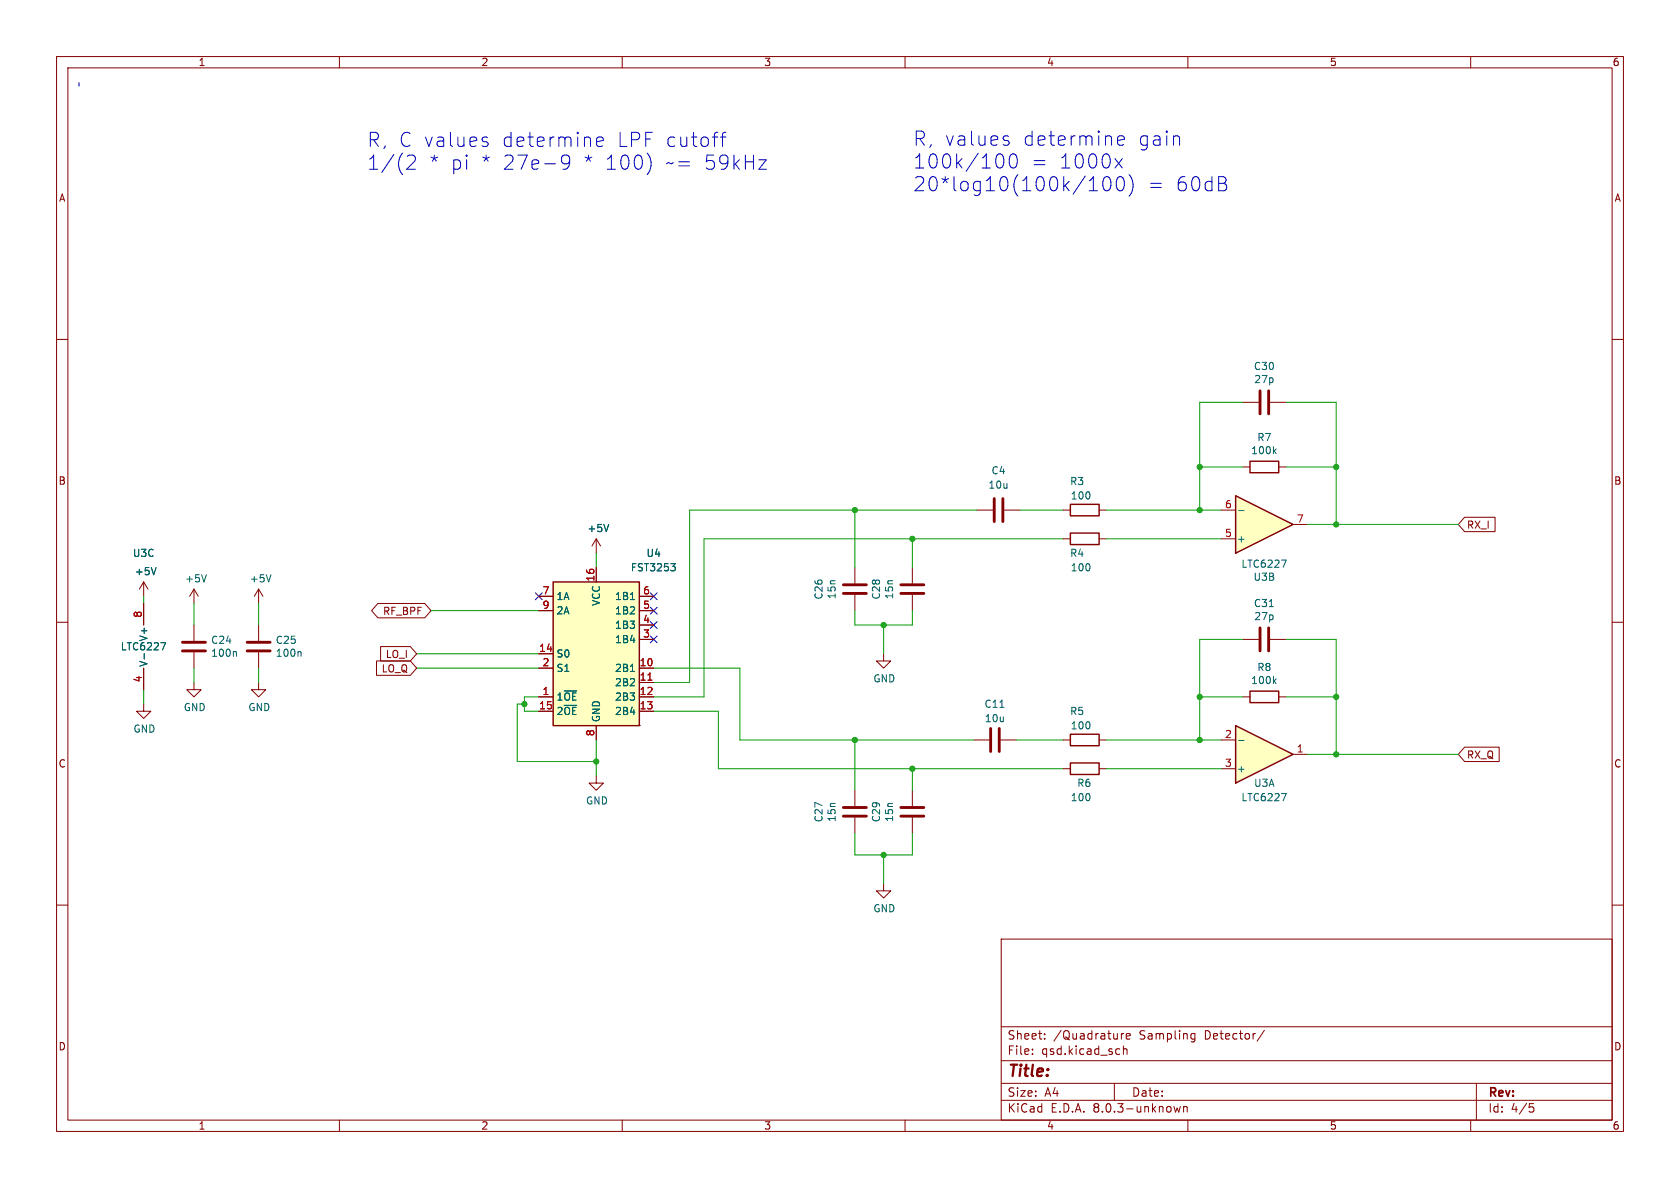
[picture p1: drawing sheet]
<svg xmlns="http://www.w3.org/2000/svg" width="297mm" height="210mm" viewBox="0 0 297 210" stroke-linecap="round" stroke-linejoin="round" font-family="sans-serif">
<g fill="none" stroke="#840000" stroke-width=".18">
<path d="M10 10h277v190h-277zM12 12h273v186h-273zM60 10v2M110 10v2M160 10v2M210 10v2M260 10v2M10 60h2M285 60h2M10 110h2M285 110h2M25.4 124.5v1.2h1.3l-1.3 1.3-1.3-1.3h1.3"/>
<path d="M105.4 137.2v1.2h1.3l-1.3 1.3-1.3-1.3h1.3M219.7 123.2h1.3M226.1 123.2h1.2M10 160h2M285 160h2M177 166h108v32h-108zM60 198v2M110 198v2M160 198v2M177 194.5h108M177 191.5h108M177 187.5h108"/>
<path d="M177 181.5h108M182.5 186.3v.1M182.5 185.5v.1M184.7 183.6v.1M184.7 182.8v.1M197 191.5v3M197.8 185.4l.2 .1M198 186.3l-.2 .1M198.2 182.7v1M198.6 184.9v1.5M198.6 185.5l.2-.1 .4 .1v.9M198.7 182.7l-.3 .1-.2 .2"/>
<path d="M199.1 183.2l.7-.1-.1-.3-.4-.1-.2 .2 .1 .7h.5M207.5 195.6l.3 1 .3-.7 .3 .7 .3-1M209.2 195.6v1M209.2 195.7l.3-.1 .3 .1 .1 .9M210 198v2M210.7 182.8h.5M210.7 183.6h.5M211.2 182.7v1.2l-.1 .2-.4 .1M223.5 182.1l-1.3 2M260 198v2M261 191.5v6.5M270.4 195.1h.7"/>
<path d="M270.5 195.7h.4l.3 .3-.2 .5-.5 .1"/>
</g>
<path d="M221 122.2h5.1v2h-5.1z" fill="none" stroke="#840000" stroke-width=".25"/>
<path d="M225.2 120.4l.4 .4M225.6 120l-.5 .5" fill="none" stroke="#006464" stroke-width=".18"/>
<path d="M218.4 128.3l10.2 5.1-10.2 5z" fill="#ffffc2"/>
<path d="M189.2 89.2h5.1v2h-5.1zM189.2 94.2h5.1v2.1h-5.1zM189.2 129.8h5.1v2h-5.1zM218.4 128.3l10.2 5.1-10.2 5z" fill="none" stroke="#840000" stroke-width=".25"/>
<g fill="none" stroke="#840000" stroke-width=".18">
<path d="M105.4 95.3l-.8 1.2M105.4 95.3v2.5M105.4 95.3l.8 1.2M172.7 90.2h2.8M177.5 90.2h2.8M188 90.2h1.2M188 95.3h1.2M194.3 90.2h1.3M194.3 95.3h1.3M25.4 102.9l-.8 1.2M25.4 102.9v2.5M25.4 106.7v3.8"/>
<path d="M25.4 118.1v3.8M25.4 102.9l.8 1.2M34.3 104.1l-.8 1.3M34.3 104.1v2.6M34.3 110.5v2.8M34.3 115.3v2.8M34.3 104.1l.8 1.3M45.7 110.5v2.8M45.7 115.3v2.8M34.3 120.7v1.2h1.3l-1.3 1.3-1.3-1.3h1.3M151.1 139.7v2.8M161.3 139.7v2.8"/>
<path d="M172.1 130.8h2.8M176.9 130.8h2.8M188 130.8h1.2M194.3 130.8h1.3M215.9 130.8h2.5M215.9 135.9h2.5M228.6 133.4h2.5M151.1 144.5v2.8M161.3 144.5v2.8"/>
</g>
<path d="M107.6 92.7l-.4 1.3M25.5 115.5v1M27.6 100.3l-.4 1.3M28.4 113.6h.9l-.6 1.3M36.5 101.6l-.4 1.3M41.6 115.2l.2 .2v.6M53 115.2l.2 .2v.6M176.8 125h.7M219 130.9h.9M226.5 140.3h.9l-.6 1.2" fill="none" stroke="#006464" stroke-width=".18"/>
<path d="M175.8 88.1v4.1M177.3 88.1v4.1M32.3 115.1h4M32.3 113.5h4M43.7 115.1h4.1M43.7 113.5h4.1M175.1 128.8v4M176.7 128.8v4M149.1 142.7h4.1M149.1 144.3h4.1M159.3 142.7h4M159.3 144.3h4" fill="none" stroke="#840000" stroke-width=".51"/>
<path d="M97.8 102.9h15.2v25.4h-15.2z" fill="#ffffc2"/>
<path d="M97.8 102.9h15.2v25.4h-15.2zM189.2 134.9h5.1v2h-5.1z" fill="none" stroke="#840000" stroke-width=".25"/>
<g fill="none" stroke="#840000" stroke-width=".18">
<path d="M219.7 71.1h2.8M224.5 71.1h2.8M95.2 118.1h2.6M95.2 115.6h2.6M95.2 108h2.6M95.2 105.4h2.6M105.4 100.3v2.6M113 118.1h2.6M113 113h2.6M113 110.5h2.6M113 108h2.6M113 105.4h2.6"/>
<path d="M151.1 100.3v2.8M151.1 105.2v2.8M156.2 115.6v1.2h1.3l-1.3 1.3-1.3-1.3h1.3M161.3 100.3v2.8M161.3 105.2v2.8M219.7 113h2.8M224.5 113h2.8M95.2 123.2h2.6M95.2 125.7h2.6M105.4 128.3v2.5M113 128.3h.1M113 123.2h2.6"/>
<path d="M113 120.7h2.6M113 125.7h2.6M188 135.9h1.2M194.3 135.9h1.3M156.2 156.2v1.3h1.3l-1.3 1.3-1.3-1.3h1.3"/>
</g>
<path d="M118.6 99.6h.8l-.4 .5M111.5 118.7h.7M111.5 106h.7M119.1 100.1l.3 .3v.3l-.3 .2M224.4 107.2h.7" fill="none" stroke="#006464" stroke-width=".18"/>
<path d="M114.5 120.2h.8" fill="none" stroke="#a90000" stroke-width=".18"/>
<path d="M222.8 69.1v4.1M224.3 69.1v4.1M149.1 103.4h4.1M149.1 104.9h4.1M159.3 103.4h4M159.3 104.9h4M222.8 111v4.1M224.3 111v4.1" fill="none" stroke="#840000" stroke-width=".51"/>
<path d="M218.4 87.6l10.2 5.1-10.2 5.1z" fill="#ffffc2"/>
<path d="M218.4 87.6l10.2 5.1-10.2 5.1zM221 81.5h5.1v2.1h-5.1z" fill="none" stroke="#840000" stroke-width=".25"/>
<g fill="none" stroke="#840000" stroke-width=".18">
<path d="M215.9 95.3h2.5M215.9 90.2h2.5M219.7 82.6h1.3M226.1 82.6h1.2M228.6 92.7h2.5M258.9 91.4h5.4v2.6h-5.4l-1.1-1.3zM25.4 106.7v3.8M25.4 118.1v3.8M45.7 104.1l-.7 1.3M45.7 104.1v2.6M45.7 104.1l.8 1.3M66.6 116.8h5.9l1.2 1.3-1.2 1.3h-5.9z"/>
<path d="M66.8 106.7h8.3l1.1 1.3-1.1 1.2h-8.3l-1.1-1.2zM67.3 114.3h5.2l1.2 1.3-1.2 1.2h-5.2zM95.2 118.1h2.6M95.2 115.6h2.6M95.2 108h2.6M95.2 105.4h2.6M105.4 100.3v2.6M113 118.1h2.6M113 113h2.6M113 110.5h2.6M113 108h2.6M113 105.4h2.6"/>
<path d="M45.7 120.7v1.2h1.3l-1.3 1.3-1.3-1.3h1.3M95.2 123.2h2.6M95.2 125.7h2.6M105.4 128.3v2.5M113 123.2h2.6M113 120.7h2.6M113 125.7h2.6M258.9 132.1h6.1v2.5h-6.1l-1.1-1.2z"/>
</g>
<g fill="none" stroke="#006464" stroke-width=".18">
<path d="M225.2 79.7l.4 .5M225.6 79.4l-.5 .4M107.6 92.7l-.4 1.3M118.6 99.6h.8l-.4 .5M219 90.3h.9M226.5 99h.9l-.6 1.3M25.5 115.5v1M27.6 100.3l-.4 1.3M28.4 113.6h.9l-.6 1.3M47.9 101.6l-.4 1.3M111.5 118.7h.7M111.5 106h.7"/>
<path d="M119.1 100.1l.3 .3v.3l-.3 .2"/>
</g>
<g fill="none" stroke="#0000c2" stroke-width=".18">
<path d="M14 14.6v.6M73.4 27.9l-.1 .6-1.4 1.4h1.5M85.6 25.1l.6 .1 .1 .3-.4 .4h-.4M85.6 24.2l.6 .1M99.8 27.4l-.5 .5 .1 .8 .4 .3h.4l.5-.5M100.2 27.4l.4 .3a1.65 1.65 0 0 1-.6 2.2h-.5M105.5 25.1l1.2-.3-.2-.5-.7-.1-.3 .4v.9l.1 .3 .2 .1 .7-.1M114.5 27.2a2.9 2.9 0 0 1-.1 3.7M127.4 24.2h.9M128.3 23.4l-.5 .1-.1 .2v2.2M134.2 28.2h1.3l-1.3 1.7h1.3M177.3 27.7a1.47 1.47 0 0 1-.4 2h-.3"/>
<path d="M177.7 24.8l.6 .2 .1 .3-.3 .4h-.5M177.7 24l.6 .1M178.7 27.4a.6 .6 0 0 1 .6-.2 .6 .6 0 0 1 .4 .5 1.47 1.47 0 0 1-.5 2 .64 .64 0 0 1-.7-.5 2.14 2.14 0 0 1 .2-1.8zM192.6 33.7h1.4M192.6 31.9l.7-.7v2.5M195.6 31.2a1.56 1.56 0 0 0 0 2.5 .64 .64 0 0 0 .7-.5 1.47 1.47 0 0 0-.5-2M197.1 28l1.3 1.7M197.6 24.8l1.2-.2-.1-.5-.8-.1-.3 .4v.9l.1 .3 .2 .1 .8-.1M197.6 31.5a.6 .6 0 0 1 .6-.3 .6 .6 0 0 1 .5 .5 1.47 1.47 0 0 1-.5 2 .64 .64 0 0 1-.7-.5 2.14 2.14 0 0 1 .1-1.7zM198.4 28l-1.3 1.7M199.6 30.9a2.87 2.87 0 0 1 0 3.8M208.4 24.1l.1 .3v1.3"/>
<path d="M216.7 32.7l.2 .2-.2 .6"/>
</g>
<g fill="none" stroke="#009600" stroke-width=".18">
<path d="M219.7 71.1h-7.6v19.1M227.3 71.1h8.9v21.6M105.4 97.8v2.5M151.1 90.2v10.1M161.3 95.3v5M172.7 90.2h-50.8v30.5h-6.3M180.3 90.2h7.7M188 95.3h-63.5v27.9h-8.9M195.6 90.2h20.3M195.6 95.3h20.3M212.1 82.6h7.6M227.3 82.6h8.9"/>
<path d="M231.1 92.7h26.7M25.4 105.4v1.3M34.3 106.7v3.8M34.3 118.1v2.6M45.7 106.7v3.8M45.7 118.1v2.6M73.7 118.1h21.5M73.7 115.6h21.5M76.2 108h19M115.6 118.1h15.2v12.7h41.3M151.1 108v2.5h10.2v-2.5M156.2 110.5v5.1"/>
<path d="M219.7 113h-7.6v17.8M227.3 113h8.9v20.4M25.4 121.9v2.6M92.7 124.5h-1.3v10.1h14M95.2 123.2h-2.5v2.5h2.5M105.4 130.8v6.4M115.6 125.7h11.4v10.2h61M151.1 130.8v8.9M161.3 135.9v3.8M179.7 130.8h8.3M195.6 130.8h20.3M195.6 135.9h20.3"/>
<path d="M212.1 123.2h7.6M227.3 123.2h8.9M231.1 133.4h26.7M151.1 147.3v3.8h10.2v-3.8M156.2 151.1v5.1"/>
</g>
<path d="M94.6 104.8l1.3 1.2M95.9 104.8l-1.3 1.2M115 112.4l1.2 1.2M115 107.3l1.2 1.3M115 104.8l1.2 1.2M115 109.9l1.2 1.2M116.2 112.4l-1.2 1.2M116.2 107.3l-1.2 1.3M116.2 104.8l-1.2 1.2M116.2 109.9l-1.2 1.2" fill="none" stroke="#000084" stroke-width=".18"/>
<path d="M114.5 120.2h.8" fill="none" stroke="#a90000" stroke-width=".18"/>
<g fill="#009600" stroke="#009600" stroke-width=".18">
<circle cx="236.2" cy="82.6" r=".46"/>
<circle cx="212.1" cy="123.2" r=".46"/>
<circle cx="212.1" cy="130.8" r=".46"/>
<circle cx="236.2" cy="133.4" r=".46"/>
<circle cx="236.2" cy="123.2" r=".46"/>
<circle cx="236.2" cy="92.7" r=".46"/>
<circle cx="212.1" cy="82.6" r=".46"/>
<circle cx="212.1" cy="90.2" r=".46"/>
<circle cx="105.4" cy="134.6" r=".46"/>
<circle cx="151.1" cy="130.8" r=".46"/>
<circle cx="156.2" cy="151.1" r=".46"/>
<circle cx="156.2" cy="110.5" r=".46"/>
<circle cx="151.1" cy="90.2" r=".46"/>
<circle cx="161.3" cy="135.9" r=".46"/>
<circle cx="161.3" cy="95.3" r=".46"/>
<circle cx="92.7" cy="124.5" r=".46"/>
</g>
<g font-size="3.5" fill="#0000c2">
<text x="64.8" y="26.2">R, C values</text>
<text x="88.5" y="26.2">determine</text>
<text x="108.8" y="26.2">LPF cutoff</text>
<text x="161.3" y="26">R, values</text>
<text x="180.6" y="26">determine</text>
<text x="200.9" y="26">gain</text>
<text x="64.8" y="30.2">1/(2</text>
<text x="75.7" y="30.2">* pi</text>
<text x="84.8" y="30.2">* 27e-9</text>
<text x="102.8" y="30.2">* 100)</text>
<text x="117.2" y="30.2">~=</text>
<text x="124" y="30.2">59kHz</text>
<text x="161.3" y="30">100k/100</text>
<text x="161.3" y="34">20*log10(100k/100)</text>
<text x="182.1" y="30">=</text>
<text x="187" y="30">1000x</text>
<text x="202.7" y="34">=</text>
<text x="207.6" y="34">60dB</text>
</g>
<text font-size="2.8" fill="#840000" x="178" y="190.9">Title:</text>
<g font-size="2.1" fill="#840000">
<text x="178" y="184">Sheet:</text>
<text x="186.2" y="184">/Quadrature</text>
<text x="201.5" y="184">Sampling</text>
<text x="213.1" y="184">Detector/</text>
<text x="178" y="186.7">File:</text>
<text x="184.1" y="186.7">qsd.kicad_sch</text>
<text x="178" y="196.9">KiCad</text>
<text x="178" y="194.1">Size:</text>
<text x="184.7" y="194.1">A4</text>
<text x="185.7" y="196.9">E.D.A.</text>
<text x="193.3" y="196.9">8.0.3-unknown</text>
<text x="200" y="194.1">Date:</text>
<text x="263" y="194.3">Rev:</text>
<text x="263" y="196.9">Id:</text>
<text x="267.1" y="196.9">4/5</text>
</g>
<g font-size="1.8" fill="#840000">
<text x="35" y="11.9">1</text>
<text x="85" y="11.9">2</text>
<text x="135" y="11.9">3</text>
<text x="185" y="11.9">4</text>
<text x="235" y="11.9">5</text>
<text x="285" y="11.9">6</text>
<text x="10.3" y="35.9">A</text>
<text x="285.3" y="35.9">A</text>
<text x="10.3" y="85.9">B</text>
<text x="285.3" y="85.9">B</text>
<text x="259.2" y="93.7">RX_I</text>
<text x="67.6" y="108.9">RF_BPF</text>
<text x="67.4" y="119.1">LO_Q</text>
<text x="68.1" y="116.5">LO_I</text>
<text x="10.3" y="135.9">C</text>
<text x="259.2" y="134.3">RX_Q</text>
<text x="285.3" y="135.9">C</text>
<text x="10.3" y="185.9">D</text>
<text x="285.3" y="185.9">D</text>
<text x="35" y="199.9">1</text>
<text x="85" y="199.9">2</text>
<text x="135" y="199.9">3</text>
<text x="185" y="199.9">4</text>
<text x="235" y="199.9">5</text>
<text x="285" y="199.9">6</text>
</g>
<g font-size="1.8" fill="#006464">
<text x="221.6" y="65.6">C30</text>
<text x="221.6" y="67.9">27p</text>
<text x="221.1" y="80.5">100k</text>
<text x="222.2" y="78.2">R7</text>
<text x="174.6" y="86.6">10u</text>
<text x="175.2" y="84">C4</text>
<text x="189.1" y="86">R3</text>
<text x="189.2" y="88.5">100</text>
<text x="103.8" y="94.3">+5V</text>
<text x="23.4" y="98.7">U3C</text>
<text x="23.7" y="101.9">+5V</text>
<text x="111.4" y="101.2">FST3253</text>
<text x="114.2" y="98.7">U4</text>
<text x="189.1" y="98.7">R4</text>
<text x="189.2" y="101.2">100</text>
<text x="218.6" y="96.1">+</text>
<text x="219.4" y="100.6">LTC6227</text>
<text x="32.6" y="103.1">+5V</text>
<text x="44.1" y="103.1">+5V</text>
<text x="98.3" y="106.3">1A</text>
<text x="106.3" y="107.2" transform="rotate(-90 106.3 107.2)">VCC</text>
<text x="108.6" y="106.3">1B1</text>
<text x="145.6" y="106.1" transform="rotate(-90 145.6 106.1)">C26</text>
<text x="147.9" y="106" transform="rotate(-90 147.9 106)">15n</text>
<text x="155.8" y="106.1" transform="rotate(-90 155.8 106.1)">C28</text>
<text x="158.1" y="106" transform="rotate(-90 158.1 106)">15n</text>
<text x="221.5" y="102.9">U3B</text>
<text x="221.6" y="107.5">C31</text>
<text x="26.3" y="113.5" transform="rotate(-90 26.3 113.5)">V+</text>
<text x="98.3" y="108.8">2A</text>
<text x="108.6" y="113.9">1B4</text>
<text x="108.6" y="111.4">1B3</text>
<text x="108.6" y="108.8">1B2</text>
<text x="221.6" y="109.8">27p</text>
<text x="21.2" y="115.2">LTC6227</text>
<text x="26.3" y="118" transform="rotate(-90 26.3 118)">V-</text>
<text x="37.2" y="116.3">100n</text>
<text x="37.2" y="114">C24</text>
<text x="48.7" y="116.3">100n</text>
<text x="48.7" y="114">C25</text>
<text x="98.3" y="116.4">S0</text>
<text x="98.3" y="119">S1</text>
<text x="108.6" y="119">2B1</text>
<text x="222.2" y="118.8">R8</text>
<text x="32.4" y="125.9">GND</text>
<text x="43.8" y="125.9">GND</text>
<text x="98.3" y="124.1">1~{OE}</text>
<text x="108.6" y="121.5">2B2</text>
<text x="108.6" y="124.1">2B3</text>
<text x="154.3" y="120.8">GND</text>
<text x="173.9" y="125.3">C11</text>
<text x="221.1" y="121.1">100k</text>
<text x="23.5" y="129.7">GND</text>
<text x="98.3" y="126.6">2~{OE}</text>
<text x="106.3" y="127.8" transform="rotate(-90 106.3 127.8)">GND</text>
<text x="108.6" y="126.6">2B4</text>
<text x="174" y="127.9">10u</text>
<text x="189.1" y="126.6">R5</text>
<text x="189.2" y="129.1">100</text>
<text x="218.6" y="136.8">+</text>
<text x="103.5" y="142.4">GND</text>
<text x="189.2" y="141.8">100</text>
<text x="190.3" y="139.3">R6</text>
<text x="219.4" y="141.8">LTC6227</text>
<text x="221.6" y="139.3">U3A</text>
<text x="145.6" y="145.5" transform="rotate(-90 145.6 145.5)">C27</text>
<text x="147.9" y="145.4" transform="rotate(-90 147.9 145.4)">15n</text>
<text x="155.8" y="145.5" transform="rotate(-90 155.8 145.5)">C29</text>
<text x="158.1" y="145.4" transform="rotate(-90 158.1 145.4)">15n</text>
<text x="154.3" y="161.5">GND</text>
</g>
<g font-size="1.8" fill="#a90000">
<text x="216.5" y="89.9">6</text>
<text x="216.5" y="95">5</text>
<text x="229.2" y="92.5">7</text>
<text x="95.8" y="105.2">7</text>
<text x="95.8" y="107.7">9</text>
<text x="105.2" y="102.9" transform="rotate(-90 105.2 102.9)">16</text>
<text x="113.6" y="107.7">5</text>
<text x="113.6" y="105.2">6</text>
<text x="25.1" y="109.3" transform="rotate(-90 25.1 109.3)">8</text>
<text x="113.6" y="112.8">3</text>
<text x="113.6" y="110.2">4</text>
<text x="95.2" y="115.3">14</text>
<text x="95.8" y="117.9">2</text>
<text x="113" y="117.9">10</text>
<text x="25.1" y="120.7" transform="rotate(-90 25.1 120.7)">4</text>
<text x="95.2" y="125.5">15</text>
<text x="95.8" y="122.9">1</text>
<text x="113" y="120.4">11</text>
<text x="113" y="122.9">12</text>
<text x="113" y="125.5">13</text>
<text x="105.2" y="130.2" transform="rotate(-90 105.2 130.2)">8</text>
<text x="216.5" y="130.6">2</text>
<text x="216.5" y="135.6">3</text>
<text x="229.2" y="133.1">1</text>
</g>
</svg>
